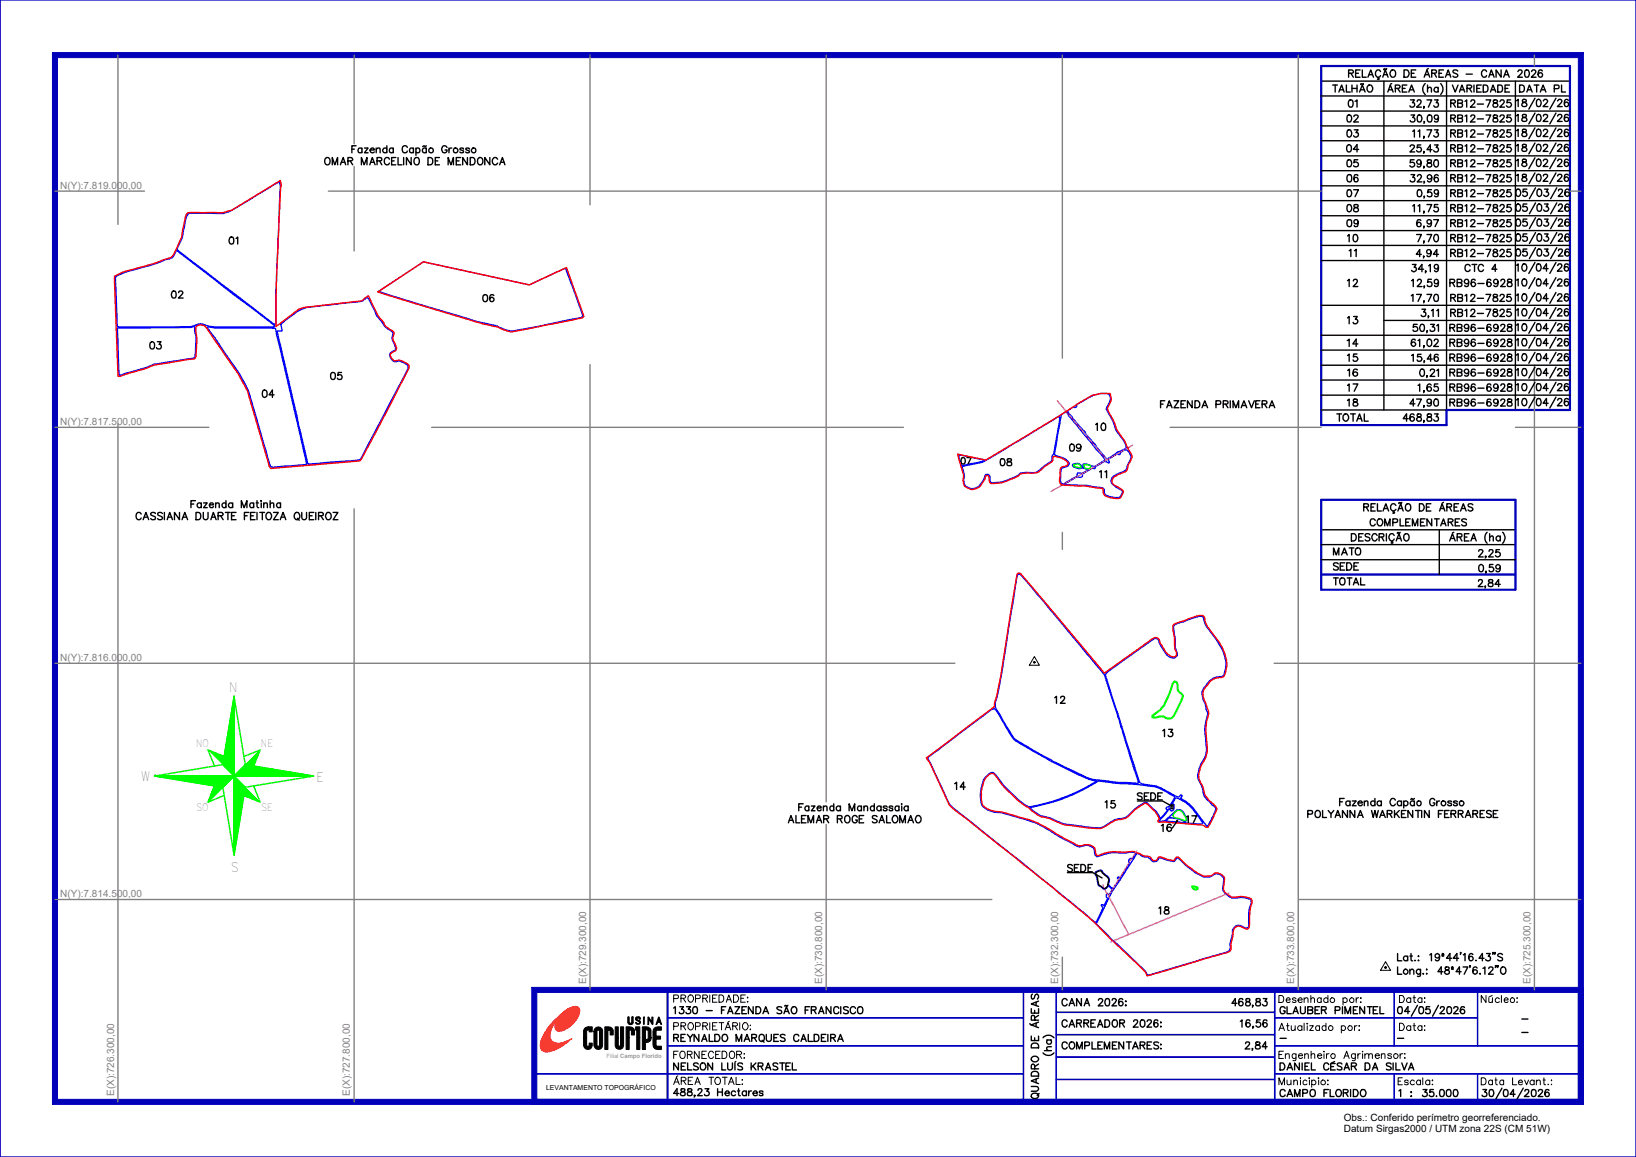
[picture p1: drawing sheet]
<svg xmlns="http://www.w3.org/2000/svg" width="297mm" height="210mm" viewBox="0 0 297 210" stroke-linecap="round" stroke-linejoin="round" font-family="sans-serif">
<!-- layer: QUADRO_DE_AREAS_COMPLEMENTARES -->
<path d="M239.9 104.3h35.2" fill="none" stroke="#0000b8" stroke-width=".4"/>
<!-- layer: 0114001330018 -->
<path d="M206.3 155l.3-.1a2.45 2.45 0 0 0 1.8 .7l.4 .3a.86 .86 0 0 0 .9 .5 .86 .86 0 0 0 .7-.7h.2l2.4 .7 .2-.1 .4-.6 .3 .1a14.4 14.4 0 0 0 4.6 3.3 1.99 1.99 0 0 0 2-.5 1.39 1.39 0 0 1 1.7 1.1l-.1 .8a1.69 1.69 0 0 0 .9 2.2l.8 .3 1.4-.1a2.73 2.73 0 0 1 1.9 .5l.1 .5a7.8 7.8 0 0 0-.5 4.1 .5 .5 0 0 1-.3 .5 .5 .5 0 0 1-.6-.2 1.23 1.23 0 0 0-1.5-.2 1.23 1.23 0 0 0-.6 1.4v.2a5.4 5.4 0 0 0-.4 2.6l-.1 .2-.6 .4-14 4.1-.4-.2-.1-.2a52.4 52.4 0 0 0-6.3-6.1l-2.7-2.8v-.2a56.5 56.5 0 0 1 5.4-9.6z" fill="none" stroke="#00f" stroke-width=".25"/>
<!-- layer: 0114001330014 -->
<path d="M168.5 137.4l11.1-8.3a.76 .76 0 0 1 .7-.4 .76 .76 0 0 1 .7 .4l2.4 4.1a4.1 4.1 0 0 0 2.3 2.1l6.3 3.5a35 35 0 0 0 6.5 2.9h.6a31.2 31.2 0 0 1-12.4 4.7l-.6-.3a24.9 24.9 0 0 1-5.3-5.4 .71 .71 0 0 0-1-.4 3.2 3.2 0 0 0-1.6 2.5 4.9 4.9 0 0 0 .3 3.6 5.1 5.1 0 0 0 3.3 1.1l.5 .2a39.2 39.2 0 0 1 6.6 2.1l4.1 2.4 1.6 .9a2.08 2.08 0 0 0 2.5 .3l.7 .1a.99 .99 0 0 1 .9 1.2l.1 .5 .4 .3a9.6 9.6 0 0 1 5-.7l.6-.1a1.26 1.26 0 0 1 1.4 .2l-.5 .8a.63 .63 0 0 0-.8 .7l.2 .3-1.7 2.7-.4-.3-.1 .2v.2l.3 .2-1 1.4a.78 .78 0 0 1-.8-.3 .78 .78 0 0 1 0-.8 1.04 1.04 0 0 0-.7-1.2l-.7-.8a.98 .98 0 0 0-1.2 .5l.4 .9 .2 1.3 1 .7 .3-.1 .4-.4h.3l.6 .5-.7 1.1-.1-.2h-.3l-.1 .5 .3 .3-.7 1.3-.3-.2-.2 .1 .4 .5-1.2 2.5-.3 .1-13.8-11.3-11.7-9.2a4 4 0 0 1-1.6-2.3l-3.3-6.9z" fill="none" stroke="#00f" stroke-width=".25"/>
<!-- layer: 0114001330015 -->
<path d="M187 146.6a34.1 34.1 0 0 0 12.4-4.8l2.9 .3 5 .4a9.9 9.9 0 0 1 5.9 2.2l-.1 .4-.9 1.3-.5 .2v.2l.3 .2-.2 .3-1.2 1.2a4.3 4.3 0 0 0-1.3-1.7l-.9-1a.42 .42 0 0 0-.7-.1 11.8 11.8 0 0 0-3 2.4l-.6 .3a5.6 5.6 0 0 0-2.8 1l-1.1 .7a12 12 0 0 1-4.3-.2 11.3 11.3 0 0 1-5.5-1.5 5.2 5.2 0 0 1-3.4-1.8z" fill="none" stroke="#00f" stroke-width=".25"/>
<!-- layer: 0114001330017 -->
<path d="M213.5 144.8a7.2 7.2 0 0 1 4.2 3.6l.7 1-.2 .2-2.9-.2a.24 .24 0 0 1-.2-.3 .24 .24 0 0 1 .3-.2l.1-.1a2.01 2.01 0 0 0-1.6-1.8 7.1 7.1 0 0 0-2.2 1.8l-.4 .2h-.9l2-2.3a.37 .37 0 0 0 .3 .5 .37 .37 0 0 0 .4-.4v-.7l-.3-.3z" fill="none" stroke="#00f" stroke-width=".25"/>
<!-- layer: 0114001330016 -->
<path d="M211.6 149h.1a1.21 1.21 0 0 1 1.5-.5l.9 .2 .9 .3v.2l-.1 .1z" fill="none" stroke="#00f" stroke-width=".25"/>
<!-- layer: 0114001330012 -->
<path d="M184.7 104.3l.2-.1h.3l14.4 17.2a3.7 3.7 0 0 1 1.3 2.3l5.8 18.3-.2 .2-3.9-.2a21.8 21.8 0 0 1-5.5-1 87.3 87.3 0 0 1-13-6.9l-2.8-4.7a2.22 2.22 0 0 1-.3-2.8l1-5.2z" fill="none" stroke="#00f" stroke-width=".25"/>
<!-- layer: 0114001330013 -->
<path d="M200.7 122.3l1.1-.8 7.6-5.5a.64 .64 0 0 1 .7 0 .64 .64 0 0 1 .3 .6l.6 1.1a2.64 2.64 0 0 0 1.7 1.7 .75 .75 0 0 0 .8-.2 .75 .75 0 0 0 .1-.9l-.3-.9v-1.6l-.3-1.9a.77 .77 0 0 1 .7-.7l.6-.2a14.1 14.1 0 0 1 3.8-1.1l.4 .2a4.8 4.8 0 0 0 1.4 2.9 9.8 9.8 0 0 1 2.7 5.3l-.4 2.1-.5 .4a2.92 2.92 0 0 0-2.8 1.7l-.4 .5a2.35 2.35 0 0 0 .2 2.5l.3 1.3a2.18 2.18 0 0 1-.1 2.1v.3a19.2 19.2 0 0 0 .1 5 5.5 5.5 0 0 1-1.1 2.7 3.3 3.3 0 0 0 .2 3.7l.2 .3a3.5 3.5 0 0 0 1.5 2.9l.2 .3a.86 .86 0 0 1 .5 1.4l-1.3 2.6a24.6 24.6 0 0 0-3.9-4.6l-1-.6 .3-.4-.3-.2a.41 .41 0 0 1-.6 .3l-2.7-1.5a5.4 5.4 0 0 0-2.4-.6l-1.3-.2-.3-.2-.2-.4-5.8-18a1.5 1.5 0 0 1-.3-1.4z" fill="none" stroke="#00f" stroke-width=".25"/>
<!-- layer: 0114001330008 -->
<path d="M174.7 84.7l.1-.1 2.2-.4a8.6 8.6 0 0 0 3.4-1.5l11.6-7h.4l-1.1 6.7a.92 .92 0 0 0-.3 1.1l-.1 .2-1.4 1a2.81 2.81 0 0 1-2.1 1.1h-1.6a1.36 1.36 0 0 0-1.2 .6l-.3 .2a10.3 10.3 0 0 1-4.1 1.1 .82 .82 0 0 1-.5-1.2l-.1-.2a.44 .44 0 0 0-.5-.2 .44 .44 0 0 0-.3 .4l-.2 .5a2.42 2.42 0 0 1-2.1 1.7 1.51 1.51 0 0 1-1.4-2.2z" fill="none" stroke="#00f" stroke-width=".25"/>
<!-- layer: 0114001330007 -->
<path d="M174.1 82.6l4.5 .9-.1 .2-.6 .2-3.2 .6a2.97 2.97 0 0 1-.6-1.9z" fill="none" stroke="#00f" stroke-width=".25"/>
<!-- layer: 0114001330009 -->
<path d="M192.8 75.2l.6-.4 .3 .1 .3 .6 6.6 7.9-.3 .3-1.1 .7a1.22 1.22 0 0 1-1.5 0l-.6-.2-.5 .1 .1 .5-.3-.1a1.03 1.03 0 0 0-1.7-.3l.1 .3 .3 .1a1.18 1.18 0 0 0 1.4 .1l1.1 .3-.2 .1a2.29 2.29 0 0 1-1.8 .6l-.1 .6-2.1 1.1a.48 .48 0 0 1-.5 .2 .48 .48 0 0 1-.3-.4v-1.6a.86 .86 0 0 1 .9-1.1l.3-.1 .2-.2 .1-.3-.1-.2a3.3 3.3 0 0 0-2.2-1.2l-.2-.1a.84 .84 0 0 1-.1-.9z" fill="none" stroke="#00f" stroke-width=".25"/>
<!-- layer: 0114001330010 -->
<path d="M193.8 74.6a2.23 2.23 0 0 1 1.5-.7l.2-.5 1.1-.6a6.1 6.1 0 0 1 4.6-1.3 1.17 1.17 0 0 1 .1 1.7l-.5 1.1a17.4 17.4 0 0 1 2 4.1l.9 1.1a2.62 2.62 0 0 1 .7 1.8 11.7 11.7 0 0 0-3.3 2l-.4-.2-.4-.5-1.6-2.1-1.6-1.7-.2-.5-2.2-2.4z" fill="none" stroke="#00f" stroke-width=".25"/>
<!-- layer: 0114001330011 -->
<path d="M193.3 87.8l1.7-1a.9 .9 0 0 1 1.1-.1 .36 .36 0 0 0 .4-.2 .36 .36 0 0 0 0-.4l1.6-1 .7-.1 .2-.4 1.2-.7a.88 .88 0 0 1 1.1 .1l.1-.1-.2-.5 1.1-.7a.91 .91 0 0 1 .9-.2l.1-.1a.52 .52 0 0 1 .5-.5 .76 .76 0 0 1 .8-.2 .76 .76 0 0 1 .5 .6l.2 .8-.6 1.2a1.41 1.41 0 0 1-1 1.4l-1 .4a1.12 1.12 0 0 0-.9 .9 1.12 1.12 0 0 0 .5 1.1l1.3 .9a.92 .92 0 0 1-.3 1.2 3.2 3.2 0 0 1-2.7-.5l-.1-.8a.54 .54 0 0 0-.7-.4l-.6-.1a26.1 26.1 0 0 0-5.4-.4h-.3z" fill="none" stroke="#00f" stroke-width=".25"/>
<!-- layer: 0114001330005 -->
<path d="M51 58.9a12.1 12.1 0 0 1 4.7-3.1l9.1-1a1.92 1.92 0 0 0 1.7-.8l.4 .1 1.5 3.2 1 1.3a4.5 4.5 0 0 0 1.9 1.7l-.1 .9a1.7 1.7 0 0 0 .4 1.3l.1 .3a.6 .6 0 0 1-.4 .9l-.2 .2a.66 .66 0 0 0-.3 1 .99 .99 0 0 0 1.5 .6l1.2 .4a.87 .87 0 0 1 .6 .7 .87 .87 0 0 1-.3 .9l-8.4 15.9a11.1 11.1 0 0 1-3.7 .4l-4.8 .4a1.07 1.07 0 0 1-1-.1l-5.6-23.8 .1-.2 .8-.1z" fill="none" stroke="#00f" stroke-width=".25"/>
<!-- layer: 0114001330004 -->
<path d="M37.7 59.4l1.8 .1h10.1a.38 .38 0 0 1 .5 .3l5.5 24.5-6.1 .5-.4-.1-3-10.3a20.5 20.5 0 0 0-4.1-8.7l-3.1-4.5-1.2-1.6z" fill="none" stroke="#00f" stroke-width=".25"/>
<!-- layer: 0114001330003 -->
<path d="M21.4 59.5l13.3-.1 .6-.1v.3a13 13 0 0 1 .1 4.8 .53 .53 0 0 1-.4 .6l-5.6 .9a6.4 6.4 0 0 0-2.9 .8l-4.8 1.4z" fill="none" stroke="#00f" stroke-width=".25"/>
<!-- layer: 0114001330002 -->
<path d="M21.2 50.1l1.6-.7 4.6-1.2 3.4-1.2a1.9 1.9 0 0 0 1.2-1.4h.2l17.7 13.5-.3 .2h-9.7a11.1 11.1 0 0 1-3.6-.5l-.4 .1a4.5 4.5 0 0 1-2.2 .4l-11.3 .1-1-.1-.4-8.5v-.4z" fill="none" stroke="#00f" stroke-width=".25"/>
<!-- layer: 0114001330001 -->
<path d="M34.1 38.9l.4-.2 6.1 .1 .2-.1a7.9 7.9 0 0 0 2.9-1.5l7-4.2 .2 .6v.9l-.8 19v5.3l-.1 .1-17.7-13.4-.1-.2 .1-.5a5.7 5.7 0 0 0 1-2.9l.5-2.4z" fill="none" stroke="#00f" stroke-width=".25"/>
<!-- layer: 0114001330 -->
<path d="M184.7 104.1l.5-.1 .2 .2 15.1 18 8.6-6.2a.86 .86 0 0 1 1-.2 .86 .86 0 0 1 .5 .8l.3 .5a2.96 2.96 0 0 0 2.1 2.1 .69 .69 0 0 0 .6-.5 .69 .69 0 0 0-.3-.7l-.1-2.1-.3-1.6 .1-.8 .4-.3 2.5-.9a5.3 5.3 0 0 1 2.4-.6 .74 .74 0 0 1 .4 1l.5 1 .7 .9a10 10 0 0 1 2.8 5.9l-.4 2a1.16 1.16 0 0 1-1.3 .5l-1 .4-.8 1a2.14 2.14 0 0 0-.5 2.8l.3 .9a2.66 2.66 0 0 1 .1 2.7l-.2 1.3 .2 2.5a4.9 4.9 0 0 1-1 4.2l-.3 1a2.87 2.87 0 0 0 .6 3l.2 .8a2.71 2.71 0 0 0 1.1 1.9 2.2 2.2 0 0 1 1.2 1.4l-1.6 3.3a.85 .85 0 0 1-.9-.4l-7-.6h-1.1l-.1-.2 .2-.4a6.2 6.2 0 0 0-2.5-2.8 10.6 10.6 0 0 0-3.3 2.5l-.3 .2-1.8 .4-2.1 1.2-.8 .3-6.2-.6-2.8-1.2a5.3 5.3 0 0 1-3.7-1.9l-.5-.3a22.4 22.4 0 0 1-6-5.9l-.3-.1a2.91 2.91 0 0 0-1.8 2.6 5.3 5.3 0 0 0 .2 3.2 6.2 6.2 0 0 0 3.7 1.3l2.7 .8a18.2 18.2 0 0 1 7.1 3.2l3.2 1.8 .8 .2a2.85 2.85 0 0 1 2.5 .2l.4 .6 .2 1 .5-.1a7.9 7.9 0 0 1 4.6-.5 3.3 3.3 0 0 1 3.1 .5l.6 .2a1.22 1.22 0 0 1 1.4 .8h.2a.88 .88 0 0 0 .9-.7h.3l2.2 .7h.2l.2-.4a.57 .57 0 0 1 .6-.2 .57 .57 0 0 1 .4 .4l.9 .8 2.2 1.7 1 .5h.8a1.24 1.24 0 0 0 1.3-.5 1.49 1.49 0 0 1 1.8 1.1l-.1 .8a1.49 1.49 0 0 0 .8 2.1l.4 .3 .7 .1a4.3 4.3 0 0 1 3.1 .3l.1 .3-.1 .7a12.8 12.8 0 0 0-.4 3.9l-.1 .3-.4 .2-.6-.2a1.15 1.15 0 0 0-1.4-.1 1.15 1.15 0 0 0-.5 1.3l-.4 1.8 .1 .7a.92 .92 0 0 1-.9 .9l-14.4 4.1-.2-.6-.3-.3-6.2-5.9a70.5 70.5 0 0 0-9.6-8.5l-19.2-15.2-.4-.5-3.5-7.6-.6-.9 12.3-9.3v-.6l.5-1.5 .6-3.2z" fill="none" stroke="#f00" stroke-width=".25"/>
<!-- layer: MATO -->
<path d="M194.9 84.4a.86 .86 0 0 1 1.4 .3l-.1 .2a1.52 1.52 0 0 1-1.3-.4zM196.9 84.3h.1a.81 .81 0 0 1 1 .4 .61 .61 0 0 1-.8 .4 .61 .61 0 0 1-.4-.7zM213 123.8l.1-.1a.44 .44 0 0 1 .6 .3l.1 .3a1.36 1.36 0 0 0 .8 1.6l.2 .4v.3l-1.3 2.7a1.39 1.39 0 0 1-1.4 1.1h-.2a1.93 1.93 0 0 0-2.1-.1l-.6-.1v-.3a5.8 5.8 0 0 0 2.8-3.4zM213.1 123.8h.3l.2 .2 .2 1.4 .9 .9-1 2.4a3 3 0 0 1-1 1.6h-.3a1.42 1.42 0 0 1-1.2-.3l-.4-.1-1.3 .3-.2-.1v-.2a5.8 5.8 0 0 0 2.8-3.3zM216.4 160.9l.9 .1 .2 .2a.59 .59 0 0 1-.7 .3 .59 .59 0 0 1-.4-.6zM216.5 160.9l.7 .2 .2 .1a.53 .53 0 0 1-.6 .2 .53 .53 0 0 1-.3-.5z" fill="none" stroke="#0f0" stroke-width=".25"/>
<!-- layer: REDE_DE_LUZ -->
<path d="M191.9 72.7l9 10.8M205.6 80.8l-14.8 8.4M206.4 154.4l-5.2 8.2M200.2 160.6l.2 .7 .8 1.3 3.7 7M223.1 162.1l-21.5 8.9" fill="none" stroke="#f0f" stroke-width=".25"/>
<!-- layer: SEDE -->
<path d="M199 158.4v-.1a.85 .85 0 0 1 1-.1 1.54 1.54 0 0 0 .9 .9l.4 .5-.1 .3a1.45 1.45 0 0 1-.6 1.4l-.3-.1-.8-.6z" fill="none" stroke="#000" stroke-width=".25"/>
<!-- layer: 0114001330006 -->
<path d="M68.8 52.9l8-5.4 19.3 4.2 6.4-3 .2 .2 3 8.2a.39 .39 0 0 1-.2 .6l-11.3 2.2a4.1 4.1 0 0 1-3.9-.7l-4.7-1.1z" fill="none" stroke="#00f" stroke-width=".25"/>
<!-- layer: MARGEM -->
<path d="M0 0h297v210h-297z" fill="none" stroke="#0000b8" stroke-width=".25"/>
<path d="M9.5 9.5h277.9l-.9 1h-276.1z" fill="none" stroke="#0000b8" stroke-width=".18"/>
<path d="M9.5 9.5h277.9l-.9 1h-276.1z" fill="#0000b8"/>
<path d="M9.5 9.5l.9 1v189l-.9 .9z" fill="none" stroke="#0000b8" stroke-width=".18"/>
<path d="M9.5 9.5l.9 1v189l-.9 .9z" fill="#0000b8"/>
<path d="M10.4 199.5h276.1l.9 .9h-277.9z" fill="none" stroke="#0000b8" stroke-width=".18"/>
<path d="M10.4 199.5h276.1l.9 .9h-277.9z" fill="#0000b8"/>
<path d="M287.4 9.5v190.9l-.9-.9v-189z" fill="none" stroke="#0000b8" stroke-width=".18"/>
<path d="M287.4 9.5v190.9l-.9-.9v-189z" fill="#0000b8"/>
<!-- layer: QUADRO_DE_AREAS_CANA_2026 -->
<path d="M239.9 12h45.1v62.4h-22.4v2.8h-22.7z" fill="none" stroke="#0000b8" stroke-width=".4"/>
<path d="M239.9 14.7h45.1M239.9 17.4h45.1M251.2 14.7v59.7M262.6 14.7v59.7h-22.7M275.1 14.7v59.7M239.9 20.2h45.1M239.9 22.9h45.1M239.9 25.5h45.1M239.9 28.3h45.1M239.9 31h45.1M239.9 33.7h45.1" fill="none" stroke="#000" stroke-width=".25"/>
<!-- layer: QUADRO_DE_AREAS_COMPLEMENTARES -->
<path d="M239.9 96.2h35.2M239.9 98.8h35.2M261.3 96.2v8.1" fill="none" stroke="#000" stroke-width=".25"/>
<path d="M239.9 90.7h35.2v16.3h-35.2z" fill="none" stroke="#0000b8" stroke-width=".4"/>
<!-- layer: MARGEM -->
<g fill="none" stroke="#0000b8" stroke-width=".18">
<path d="M96.5 179.2h190.9l-.9 .9h-189zM121.1 179.7h.1v20.3h-.1zM121.2 179.7v20.3M185.7 179.7h.1v20h-.1zM185.8 179.7v20M191.7 179.7h.1v20h-.1zM191.7 179.7v20M231.4 179.7h.1v20h-.1zM231.4 179.7v20M253.1 179.7h.1v10.1h-.1zM253.1 179.7v10.1M268.2 179.7h.1v10.1h-.1z"/>
<path d="M268.2 179.7v10.1M97 194.9h88.8v.1h-88.8zM97 194.9h88.8M121.2 189.8h64.6v.1h-64.6zM121.2 184.7h64.6v.1h-64.6zM121.2 189.8h64.6M121.2 184.8h64.6M191.7 183.7h39.7v.1h-39.7zM191.7 187.7h39.7v.2h-39.7zM191.7 191.8h39.7v.1h-39.7zM191.7 195.9h39.7v.1h-39.7zM191.7 183.7h39.7"/>
<path d="M191.7 187.8h39.7M191.7 191.9h39.7M191.7 195.9h39.7M231.4 194.9h55.6v.1h-55.6zM231.4 189.8h55.6v.1h-55.6zM231.4 184.7h36.8v.1h-36.8zM231.4 194.9h55.6M231.4 189.8h55.6M231.4 184.8h36.8M253.1 194.9h.1v5h-.1zM253.1 194.9v5M268.2 194.9h.1v5h-.1z"/>
<path d="M268.2 194.9v5"/>
</g>
<path d="M96.5 179.2h190.9l-.9 .9h-189z" fill="#0000b8"/>
<path d="M287.4 179.2v21.2l-.9-.9v-19.4z" fill="none" stroke="#0000b8" stroke-width=".18"/>
<path d="M287.4 179.2v21.2l-.9-.9v-19.4z" fill="#0000b8"/>
<path d="M96.5 200.4l1-.9h189l.9 .9z" fill="none" stroke="#0000b8" stroke-width=".18"/>
<path d="M96.5 200.4l1-.9h189l.9 .9z" fill="#0000b8"/>
<path d="M96.5 179.2l1 .9v19.4l-1 .9z" fill="none" stroke="#0000b8" stroke-width=".18"/>
<path d="M96.5 179.2l1 .9v19.4l-1 .9z" fill="#0000b8"/>
<path d="M121.1 179.7h.1v20.1h-.1zM121.2 179.7v20.1" fill="none" stroke="#0000b8" stroke-width=".18"/>
<path d="M114 184.6h.2v1a.29 .29 0 0 0 .3 .2 .29 .29 0 0 0 .2-.2v-1h.2v1a.44 .44 0 0 1-.4 .3 .44 .44 0 0 1-.5-.3zM115.5 184.7l.1-.1a.46 .46 0 0 1 .7 .4h-.2v-.2h-.4l-.2 .1 .8 .6-.8-.3-.1-.2zM115.5 184.7l.1-.1a.46 .46 0 0 1 .7 .4h-.2v-.2h-.4l-.2 .1 .1 .2 .6 .2a.42 .42 0 0 1-.3 .6 .42 .42 0 0 1-.5-.3h.1a.28 .28 0 0 0 .3 .2 .28 .28 0 0 0 .3-.3l-.6-.3-.1-.2zM116.8 184.6h.2v1.3h-.2zM117.6 184.6h.2l.5 1v-1h.2v1.3h-.1l-.6-1v1h-.2zM119.6 184.6h.1l.4 1.3h-.1l-.2-.3h-.4l-.1 .3h-.2zM119.6 184.9l.2 .5h-.3z" fill="none" stroke="#000" stroke-width=".18"/>
<g fill="#000">
<path d="M114 184.6h.2v1a.29 .29 0 0 0 .3 .2 .29 .29 0 0 0 .2-.2v-1h.2v1a.44 .44 0 0 1-.4 .3 .44 .44 0 0 1-.5-.3z" fill-rule="evenodd"/>
<path d="M115.5 184.7l.1-.1a.46 .46 0 0 1 .7 .4h-.2v-.2h-.4l-.2 .1 .8 .6-.8-.3-.1-.2z" fill-rule="evenodd"/>
<path d="M115.5 184.7l.1-.1a.46 .46 0 0 1 .7 .4h-.2v-.2h-.4l-.2 .1 .1 .2 .6 .2a.42 .42 0 0 1-.3 .6 .42 .42 0 0 1-.5-.3h.1a.28 .28 0 0 0 .3 .2 .28 .28 0 0 0 .3-.3l-.6-.3-.1-.2z" fill-rule="evenodd"/>
<path d="M116.8 184.6v1.3h.2v-1.3zM117.6 184.6v1.3h.2v-1l.6 1h.1v-1.3h-.2v1l-.5-1zM119.6 184.6l-.5 1.3h.2l.1-.3h.4l.2 .3h.1l-.4-1.3zM119.6 184.9l.2 .5h-.3z" fill-rule="evenodd"/>
</g>
<path d="M101.4 184.6l1.6-1.4-1.6 1.7z" fill="none" stroke="#ff3f00" stroke-width=".18"/>
<path d="M101.4 184.6l1.6-1.4-1.6 1.7z" fill-rule="evenodd" fill="#ff3f00"/>
<path d="M105.9 188.4h.6v1.3a.23 .23 0 0 0 .2 .2 .23 .23 0 0 0 .3-.2v-.4h.5a.82 .82 0 0 1-.9 1.1 .8 .8 0 0 1-.7-.7z" fill="none" stroke="#000" stroke-width=".18"/>
<path d="M105.9 188.4h.6v1.3a.23 .23 0 0 0 .2 .2 .23 .23 0 0 0 .3-.2v-.4h.5a.82 .82 0 0 1-.9 1.1 .8 .8 0 0 1-.7-.7z" fill-rule="evenodd" fill="#000"/>
<path d="M100.5 185.3l1.9-1.7a8.1 8.1 0 0 0-2.6 4.1 1.33 1.33 0 0 0 1.7 1.6l.8-.1 1.5-.7a7.7 7.7 0 0 1-4.7 2.5l-.2-.1a1.15 1.15 0 0 1-.8-1.7 9.2 9.2 0 0 1 2.4-3.9zM101.7 184.3l.5-.4a2.47 2.47 0 0 1 2.8-1.1 1.66 1.66 0 0 1-.2 2 4.7 4.7 0 0 1-3.3 2.4 .94 .94 0 0 1-.6-1.5l.4-.9zM102.5 183.5l-.1 .1 .6-.4z" fill="none" stroke="#ff3f00" stroke-width=".18"/>
<path d="M101.9 184.1a2.58 2.58 0 0 0-1 2.7 1.39 1.39 0 0 0 1.9-.1 4.3 4.3 0 0 0 2.4-3.5 1.1 1.1 0 0 0-1.7-.3l-.4 .2zM102.5 183.5l-.1 .1 .6-.4zM100.8 185.1a7.8 7.8 0 0 0-2.7 4.8 1.27 1.27 0 0 0 1.9 .9l.8-.2 1.5-.9 1.5-1.2-.5 .3a2.88 2.88 0 0 1-3.1 .2 2.19 2.19 0 0 1 .1-2.5l.8-1.4 1.3-1.5z" fill-rule="evenodd" fill="#ff3f00"/>
<path d="M106.2 186.5l.6-.1h.7v.9h-.5v-.4l-.4 .1-.1 1.4h-.6v-1.3zM108 186.7a.78 .78 0 0 1 .9-.3 .78 .78 0 0 1 .5 .8v2.4a.79 .79 0 0 1-.8 .9 .79 .79 0 0 1-.8-.8v-2.6zM108.4 187a.24 .24 0 0 1 .3 0 .24 .24 0 0 1 .1 .2v2.5a.23 .23 0 0 1-.2 .2 .23 .23 0 0 1-.2-.2zM109.8 186.4h.9a.71 .71 0 0 1 .6 .8v.7h-.5v-.8l-.1-.1-.3-.1v3.6h-.6zM111.7 186.4h.5v3.4l.1 .1 .3-.1v-3.4h.6v3.3a.76 .76 0 0 1-.8 .7 .76 .76 0 0 1-.7-.7zM113.7 186.4h.8a.71 .71 0 0 1 .7 .8v.7h-.6v-.8l-.2-.2h-.2v3.6h-.5zM115.4 186.4h.8v4.1h-.6v-3.5h-.2zM116.6 186.4h1a.72 .72 0 0 1 .6 .8v1.2a.82 .82 0 0 1-1 .8v1.3h-.6zM117.2 186.9h.3l.2 .2v1.4l-.2 .2h-.3zM118.7 186.7l.4-.3h1v.6h-.9l-.1 .2v.9h.8v.5h-.8v1.2l1 .1v.6h-.7a.87 .87 0 0 1-.9-.8v-2.5z" fill="none" stroke="#000" stroke-width=".18"/>
<g fill="#000">
<path d="M106.2 186.5l-.3 .6v1.3h.6l.1-1.4 .4-.1v.4h.5v-.9h-.7zM109.8 186.4v4.1h.6v-3.6l.3 .1 .1 .1v.8h.5v-.7a.79 .79 0 0 0-.7-.8zM111.7 186.4v3.3a.76 .76 0 0 0 .7 .7 .76 .76 0 0 0 .8-.7v-3.3h-.6v3.5l-.4-.1v-3.4zM113.7 186.4v4.1h.5v-3.6h.2l.2 .2v.8h.6v-.7a.79 .79 0 0 0-.8-.8zM115.4 186.4v.6h.2v3.5h.6v-4.1zM116.6 186.4v4.1h.6v-1.3a.82 .82 0 0 0 1-.8v-1.2a.79 .79 0 0 0-.8-.8zM117.2 186.9h.3l.2 .2v1.4l-.2 .2h-.3zM118.9 186.5l-.4 .7v2.5a.87 .87 0 0 0 .9 .8h.7v-.6l-1-.1v-1.2h.8v-.5h-.8v-.9l.1-.2h.9v-.6h-.7z" fill-rule="evenodd"/>
<path d="M108.2 186.5l-.4 .6v2.6a.79 .79 0 0 0 .8 .8 .79 .79 0 0 0 .8-.9v-2.4a.78 .78 0 0 0-.4-.7 .78 .78 0 0 0-.8 0zM108.4 187a.24 .24 0 0 1 .3 0 .24 .24 0 0 1 .1 .2v2.5a.23 .23 0 0 1-.2 .2 .23 .23 0 0 1-.2-.2z" fill-rule="evenodd"/>
</g>
<path d="M114 185.6v-1h.2v1M114 185.5a.44 .44 0 0 0 .5 .4 .44 .44 0 0 0 .4-.4M114.2 185.5a.3 .3 0 0 0 .5 .2v-.2M114.7 185.6v-1h.2v1" fill="none" stroke="#000" stroke-width=".25"/>
<!-- layer: SETA_NORTE -->
<g fill="none" stroke="#0f0" stroke-width=".25">
<path d="M38 136.2l2.5 2.5 2-2.1M38.2 136.3l2.3 2.3M38.4 136.3l2.1 2.2M38.8 136.5l1.7 1.8M39 136.6l1.6 1.6M39.4 136.8l1.2 1.2M39.6 136.8l1 1.1M40 137l.6 .7M40.2 137.1l.5 .5M40.4 137.2l.3 .2M40.5 138.8l2 2.1M40.6 137.3h.1"/>
<path d="M42.5 126.5h.1M42.5 131.5l-1 .9M42.5 126.6h-.1M42.5 126.7l-.1 .1M42.5 126.8l-.1 .1M42.5 127l-.1 .1M42.5 127.1l-.2 .1M42.5 127.2l-.2 .2M42.5 127.3l-.2 .3M42.5 127.5l-.2 .2M42.5 127.6l-.3 .3M42.5 127.8l-.3 .2"/>
<path d="M42.5 127.9l-.3 .3M42.5 128l-.3 .3M42.5 128.1l-.4 .4M42.5 128.3l-.4 .3M42.5 128.4l-.4 .4M42.5 128.5l-.4 .4M42.5 128.6l-.5 .5M42.5 128.8l-.5 .4M42.5 128.9l-.5 .5M42.5 129l-.5 .5M42.5 129.1l-.6 .6M42.5 129.3l-.6 .5"/>
<path d="M42.5 129.4l-.6 .6M42.5 129.5l-.6 .6M42.5 129.6l-.7 .7M42.5 129.8l-.7 .6M42.5 129.9l-.7 .7M42.5 130l-.7 .8M42.5 130.1l-.8 .8M42.5 130.3l-.8 .8M42.5 130.4l-.8 .8M42.5 130.5l-.8 .9M42.5 130.7l-.9 .8M42.5 130.8l-.9 .9"/>
<path d="M42.5 131l-.9 .8M42.5 131.1l-.9 .9M42.5 131.2l-1 .9M42.5 131.3l-1 1M42.5 131.6l-1 1M42.5 131.7l-1.1 1M42.5 131.8l-1.1 1.1M42.5 132l-1.1 1M42.5 132.1l-1.1 1.1M42.5 132.2l-1.2 1.1M42.5 132.3l-1.2 1.2M42.5 132.5l-1.2 1.1"/>
<path d="M42.5 132.6l-1.2 1.2M42.5 132.7l-1.3 1.3M42.5 132.8l-1.3 1.3M42.5 133l-1.3 1.3M42.5 133.1l-1.3 1.3M42.5 133.2l-1.4 1.4M42.5 133.3l-1.4 1.4M42.5 133.5l-1.4 1.4M42.5 133.6l-1.4 1.4M42.5 133.7l-1.5 1.5M42.5 133.9l-1.5 1.4M42.5 134l-1.5 1.5"/>
<path d="M42.5 134.1l-1.5 1.5M42.5 134.3l-1.6 1.5M42.5 134.4l-1.6 1.5M42.5 134.5l-1.6 1.6M42.5 134.6l-1.6 1.6M42.5 134.8l-1.7 1.6M42.5 134.9l-1.7 1.6M42.5 135l-1.7 1.7M42.5 135.1l-1.7 1.7M42.5 135.3l-1.7 1.7M42.5 135.4l-1.8 1.8M42.5 135.5l-1.8 1.8-2.9-1.2 1.1 2.9"/>
<path d="M42.5 135.6l-1.8 1.9M42.5 135.8l-1.8 1.8M42.5 135.9l-1.9 1.9-.8-.9M42.5 136l-1.9 1.9M42.5 136.1l-1.9 2-1.4-1.4M42.5 136.3l-1.9 1.9M42.5 136.4l-2 2-1.9-2M42.5 136.5l-2 2M42.5 136.8l-2 2M42.5 136.9l-2 2M42.5 137.1l-1.9 1.8M42.5 137.2l-1.8 1.8"/>
<path d="M42.5 137.3l-1.8 1.8M42.5 137.4l-1.7 1.7M42.5 137.6l-1.6 1.6M42.5 137.7l-1.6 1.5M42.5 137.8l-1.5 1.5M42.5 137.9l-1.5 1.5M42.5 138.1l-1.4 1.3M42.5 138.2l-1.3 1.3M42.5 138.3l-1.3 1.3M42.5 138.4l-1.2 1.2M42.5 138.6l-1.1 1.1M42.5 138.7l-1.1 1.1"/>
<path d="M42.5 138.8l-1 1M42.5 139l-1 .9M42.5 139.1l-.9 .8M42.5 139.2l-.8 .8M42.5 139.3l-.8 .8M42.5 139.5l-.7 .7M42.5 139.6l-.6 .6M42.5 139.7l-.6 .6M42.5 139.8l-.5 .6M42.5 140l-.5 .4M42.5 126.4v28.8M44.3 137.3l2.9-1.2-1.2 2.9"/>
<path d="M44.5 138.8l-6.7 6.8M44.5 138.8l-2 2.1M44.7 138.8l-2.1 2.1M44.8 138.8l-2.1 2.1M44.9 138.9l-2 2M45.1 138.9l-1.9 2M45.2 138.9l-1.9 2M45.4 138.9l-1.9 2M45.6 139l-1.8 1.9M45.7 139l-1.8 1.9M45.8 139l-1.8 1.9M45.9 139l-1.7 1.9"/>
<path d="M46 139h.1M46.1 139l-1.8 1.9M46.1 138.8l-.2 .2M46.2 139.1l-1.8 1.8M46.2 138.6l-.4 .4M46.3 139.1l-1.7 1.8M46.3 138.4l-.6 .6M46.4 139.1l-1.7 1.8M46.4 138.2l-2.7 2.7M46.5 138l-1 1M46.5 139.1l-1.7 1.8M46.6 137.8l-3.2 3.1"/>
<path d="M46.6 139.1l-1.7 1.8M46.6 137.6l-1.4 1.3M46.7 137.4l-1.6 1.5M46.8 139.2l-1.7 1.7M46.8 137.2l-1.8 1.7M46.9 139.2l-1.7 1.7M46.9 136.9l-3.9 4M47 139.2l-1.7 1.7M47 136.7l-2.2 2.1M47.1 139.2l-1.7 1.7M47.1 136.5l-2.4 2.3M47.1 136.3l-2.5 2.5"/>
<path d="M47.2 139.2l-1.6 1.7M47.3 139.2l-1.6 1.7M47.4 139.3l-1.6 1.6M47.5 139.3l-1.6 1.6M47.6 139.3l-1.5 1.6M47.7 139.3l-1.5 1.6M47.8 139.3l-1.4 1.6M47.9 139.4l-1.4 1.5M48 139.4l-1.4 1.5M48.1 139.4l-1.4 1.5M48.3 139.4l-1.4 1.5M48.4 139.4l-1.4 1.5"/>
<path d="M48.5 139.4l-1.4 1.5M48.6 139.5l-1.4 1.4M48.7 139.5l-1.3 1.4M48.8 139.5l-1.3 1.4M48.9 139.5l-1.3 1.4M49 139.5l-1.3 1.4M49.1 139.5l-1.2 1.4M49.2 139.6l-1.2 1.3M49.4 139.6l-1.3 1.3M49.5 139.6l-1.3 1.3M49.6 139.6l-1.2 1.3M49.7 139.6l-1.2 1.3"/>
<path d="M49.8 139.7l-1.2 1.2M49.9 139.7l-1.2 1.2M50 139.7l-1.1 1.2M50.1 139.7l-1.1 1.2M50.2 139.7l-1.1 1.2M50.4 139.7l-1.2 1.2M50.5 139.8l-1.1 1.1M50.6 139.8l-1.1 1.1M50.7 139.8l-1 1.1M50.8 139.8l-1 1.1M50.9 139.8l-1 1.1M51 139.8l-1 1.1"/>
<path d="M51.1 139.9l-.9 1M51.2 139.9l-.9 1M51.3 139.9l-.9 1M51.4 139.9l-.9 1M51.5 139.9l-.8 1M51.6 140l-.8 .9M51.8 140l-.9 .9M51.9 140l-.9 .9M28.1 140.9l12.4-2.1 2-12.4 2 12.4 12.4 2.1-12.4 2-2 12.3-2-12.3zM28.1 140.9h28.8M28.1 140.9h.1M28.2 140.9h.1"/>
<path d="M28.5 140.9h-.1M28.6 140.9h-.1M28.8 140.9h-.1M28.9 140.9l-.1 .1M29 140.9l-.1 .1M29.1 140.9l-.1 .1M29.3 140.9l-.2 .1M29.4 140.9l-.2 .1M29.5 140.9l-.2 .2M29.6 140.9l-.2 .2M29.8 140.9l-.3 .2M29.9 140.9l-.3 .2"/>
<path d="M30 140.9l-.3 .2M30.1 140.9l-.3 .2M30.3 140.9l-.4 .3M30.4 140.9l-.3 .3M30.6 140.9l-.4 .3M30.7 140.9l-.4 .3M30.8 140.9l-.4 .3M30.9 140.9l-.4 .3M31.1 140.9l-.5 .4M31.2 140.9l-.4 .4M31.3 140.9l-.4 .4M31.4 140.9l-.4 .4"/>
<path d="M31.6 140.9l-.5 .4M31.7 140.9l-.5 .5M31.8 140.9l-.5 .5M31.9 140.9l-.5 .5M32.1 140.9l-.6 .5M32.2 140.9l-.6 .5M32.3 140.9l-.6 .5M32.4 140.9l-.6 .6M32.6 140.9l-.7 .6M32.7 140.9l-.7 .6M32.8 140.9l-.6 .6M32.9 140.9l-.6 .6"/>
<path d="M33.1 140.9l-.7 .7M33.2 140.9l-.7 .7M33.3 140.9l-.7 .7M33.4 140.9l-.7 .7M33.6 140.9l-.8 .7M33.7 140.9l-.8 .7M33.9 140.9l-.9 .8M34 140.9l-.9 .8M34.1 140.9l-.9 .8M34.2 140.9l-.9 .8M34.4 140.9l-1 .8M34.5 140.9l-.9 .8"/>
<path d="M34.6 140.9l-.9 .9M34.7 140.9l-.9 .9M34.9 140.9l-1 .9M35 140.9l-1 .9M35.1 140.9l-1 .9M35.2 140.9l-1 1M35.4 140.9l-1 1M35.5 140.9l-1 1M35.6 140.9l-1 1M35.7 140.9l-1 1M35.9 140.9l-1.1 1M36 140.9l-1.1 1.1"/>
<path d="M36.1 140.9l-1.1 1.1M36.2 140.9l-1.1 1.1M36.4 140.9l-1.2 1.1M36.5 140.9l-1.2 1.1M36.7 140.9l-1.3 1.1M36.8 140.9l-1.3 1.2M36.9 140.9l-1.3 1.2M37.1 140.9l-1.3 1.2M37.2 140.9l-1.3 1.2M37.3 140.9l-1.3 1.2M37.4 140.9l-1.3 1.3M37.6 140.9l-1.4 1.3"/>
<path d="M37.7 140.9l-1.4 1.3M37.8 140.9l-1.4 1.3M37.9 140.9l-1.4 1.3M38.1 140.9l-1.4 1.3M38.2 140.9l-1.4 1.4M38.3 140.9l-1.4 1.4M38.4 140.9l-1.4 1.4M38.6 140.9l-1.5 1.4M38.7 140.9l-1.5 1.4M38.8 140.9l-1.5 1.4M38.9 140.9l-1.5 1.5M38.9 142.6l-1.1 3"/>
<path d="M39.1 140.9l-1.6 1.5M39.1 142.6l-.3 .3M39.2 140.9l-1.6 1.5M39.2 142.7l-.5 .4M39.3 142.7l-.6 .6M39.3 140.9l-1.6 1.5M39.4 140.9l-1.5 1.5M39.6 140.9l-1.6 1.6M39.7 140.9l-1.6 1.6M39.9 140.9l-1.7 1.6M40 140.9l-1.7 1.6M40 142.8l-1.9 2"/>
<path d="M40.1 140.9l-1.7 1.6M40.2 140.9l-1.7 1.6M40.4 140.9l-1.8 1.7M40.5 140.9l-1.8 1.7M40.6 140.9l-1.8 1.7M40.7 140.9l-1.8 1.8M40.7 144.4l-2.9 1.2M40.9 140.9l-1.9 1.7M41 140.9l-1.9 1.8M41.1 140.9l-1.9 1.8M41.2 140.9l-2.6 2.6M41.4 140.9l-2.9 2.8"/>
<path d="M41.5 140.9l-3.1 3M41.6 140.9l-3.3 3.2M41.7 140.9l-3.4 3.4M41.9 140.9l-3.7 3.6M42 140.9l-1.9 1.9M42.1 140.9l-4.1 4.1M42.2 140.9l-4.3 4.3M42.4 140.9l-4.6 4.5M42.5 155.1h.1M42.5 140.9h.1M42.5 145.2l2-2 2.1 2.1M42.5 140.1l-.4 .4"/>
<path d="M42.5 140.3l-.3 .3M42.5 140.4l-.3 .2M42.5 140.5l-.2 .2M42.5 140.6l-.1 .1M42.5 140.8h-.1M42.5 140.9l2 2M42.5 155h.1M42.5 154.8v.1M42.5 140.9v.1M42.6 154.7l-.1 .1M42.6 154.5l-.1 .1M42.6 154.4l-.1 .1"/>
<path d="M42.6 154.2l-.1 .2M42.6 141l-.1 .1M42.7 154.1l-.2 .1M42.7 153.9l-.2 .2M42.7 141.1l-.2 .2M42.7 153.8l-.2 .2M42.7 153.6l-.2 .3M42.7 141.1l-.2 .3M42.8 153.5l-.3 .2M42.8 153.3l-.3 .3M42.8 141.2l-.3 .3M42.8 153.2l-.3 .3"/>
<path d="M42.8 153l-.3 .4M42.9 152.9l-.4 .3M42.9 152.7l-.4 .4M42.9 141.2l-.4 .4M42.9 152.5l-.4 .5M42.9 152.4l-.4 .5M42.9 141.3l-.4 .5M43 152.2l-.5 .5M43 152.1l-.5 .5M43 141.4l-.5 .5M43.1 151.9l-.6 .5M43.1 151.8l-.6 .5"/>
<path d="M43.1 141.4l-.6 .6M43.1 151.6l-.6 .6M43.1 151.5l-.6 .6M43.2 151.3l-.7 .6M43.2 151.2l-.7 .6M43.2 141.5l-.7 .6M43.2 151l-.7 .7M43.2 150.9l-.7 .7M43.2 141.6l-.7 .7M43.3 150.7l-.8 .7M43.3 150.6l-.8 .7M43.3 141.6l-.8 .8"/>
<path d="M43.3 150.4l-.8 .8M43.3 150.2l-.8 .9M43.3 141.7l-.8 .8M43.4 150.1l-.9 .8M43.4 149.9l-.9 .9M43.4 149.8l-.9 .9M43.4 149.6l-.9 1M43.4 141.7l-.9 .9M43.5 149.4l-1 1M43.5 149.3l-1 1M43.5 141.8l-1 1M43.5 149.1l-1 1.1"/>
<path d="M43.5 149l-1 1.1M43.5 141.9l-1 1M43.6 148.8l-1.1 1.1M43.6 148.7l-1.1 1.1M43.6 141.9l-1.1 1.1M43.6 148.5l-1.1 1.1M43.6 148.4l-1.1 1.1M43.7 148.2l-1.2 1.2M43.7 148.1l-1.2 1.2M43.7 142l-1.2 1.1M43.7 147.9l-1.2 1.2M43.7 147.8l-1.2 1.2"/>
<path d="M43.7 142.1l-1.2 1.2M43.8 147.6l-1.3 1.3M43.8 147.5l-1.3 1.3M43.8 147.3l-1.3 1.3M43.8 142.1l-1.3 1.3M43.8 147.2l-1.3 1.3M43.8 147l-1.3 1.4M43.8 142.2l-1.3 1.4M43.9 146.9l-1.4 1.4M43.9 146.7l-1.4 1.4M43.9 146.6l-1.4 1.4M43.9 146.4l-1.4 1.5"/>
<path d="M43.9 142.2l-1.4 1.5M44 146.2l-1.5 1.6M44 146.1l-1.5 1.5M44 142.3l-1.5 1.5M44 145.9l-1.5 1.6M44 145.8l-1.5 1.6M44 142.4l-1.5 1.5M44.1 145.6l-1.6 1.7M44.1 145.5l-1.6 1.6M44.1 142.4l-1.6 1.7M44.1 145.3l-1.6 1.7M44.1 145.2l-1.6 1.7"/>
<path d="M44.2 145l-1.7 1.8M44.2 144.9l-1.7 1.7M44.2 142.5l-1.7 1.7M44.2 144.7l-1.7 1.7M44.2 144.6l-1.7 1.7M44.2 142.6l-1.7 1.7M44.3 144.4l-1.8 1.8M44.3 144.3l-1.8 1.8M44.3 142.6l-1.8 1.8M44.3 144.1l-1.8 1.8M44.3 144l-1.8 1.8M44.3 142.7l-1.8 1.9"/>
<path d="M44.3 144.3l.2 .2M44.3 144.2l.4 .4M44.3 144.1l.6 .6M44.4 143.7l-1.9 1.9M44.4 143.9l.7 .8M44.4 143.7l1.2 1.2M44.4 143.4l-1.9 1.9M44.4 142.7l-1.9 2M44.4 143.6l1.4 1.4M44.4 143.4l1.8 1.7M44.5 143l-2 2.1M44.5 142.8l-2 2"/>
<path d="M44.5 143.3l1.9 1.9M44.5 143.1l2.3 2.3M44.5 142.9l-2 2M44.5 143l2.5 2.5M45.3 144.8l-.9-1-1.9 1.9M46 145.1l-1.6-1.6-1.9 1.9M46 142.6l1.2 3-2.9-1.2M52 140l-.8 .9M52.1 140l-.8 .9M52.2 140l-.8 .9M52.3 140.1l-.8 .8M52.4 140.1l-.7 .8"/>
<path d="M52.6 140.1l-.8 .8M52.7 140.2l-.8 .7M52.8 140.2l-.8 .7M52.9 140.2l-.7 .7M53 140.2l-.7 .7M53.1 140.2l-.7 .7M53.2 140.3l-.6 .6M53.3 140.3l-.6 .6M53.4 140.3l-.5 .6M53.5 140.3l-.5 .6M53.6 140.3l-.5 .6M53.7 140.3l-.5 .6"/>
<path d="M53.8 140.4l-.4 .5M54 140.4l-.5 .5M54.1 140.4l-.5 .5M54.2 140.4l-.5 .5M54.3 140.4l-.4 .5M54.4 140.4l-.4 .5M54.5 140.5l-.4 .4M54.6 140.5l-.4 .4M54.7 140.5l-.3 .4M54.8 140.5l-.3 .4M54.9 140.5l-.3 .4M55 140.6l-.3 .3"/>
<path d="M55.1 140.6l-.2 .3M55.2 140.6l-.2 .3M55.4 140.6l-.3 .3M55.5 140.6l-.3 .3M55.6 140.6l-.2 .3M55.7 140.7l-.2 .2M55.8 140.7l-.2 .2M55.9 140.7l-.1 .2M56.1 140.7l-.2 .2M56.2 140.7l-.2 .2M56.3 140.7l-.1 .2M56.4 140.8l-.1 .1"/>
<path d="M56.5 140.8l-.1 .1M56.6 140.8l-.1 .1M56.7 140.8v.1M56.8 140.8v.1"/>
</g>
<!-- layer: TEXTO -->
<g fill="none" stroke="#000" stroke-width=".18">
<path d="M187.8 119.2l.9 1.5h-1.8zM187.7 120.1l.1 .1h-.2zM187.7 120.1h.1v.1zM187.7 120.3l.1-.1v.1zM187.8 120.1h.1l-.1 .1zM187.8 120.2h.1zM187.8 120.2l.1 .1h-.1zM187.9 120.1v.1h-.1zM251.4 175.5l.1 .1h-.1zM251.4 175.5h.1v.1zM251.5 174.5l.9 1.6h-1.8zM251.5 175.5h.1l-.1 .1z"/>
<path d="M251.5 175.6l.1-.1 .1 .1zM251.5 175.6h.2l-.1 .1zM251.5 175.6l.1 .1zM251.5 175.6l-.1 .1z"/>
</g>
<g fill="#000">
<path d="M187.7 120.1l.1 .1h-.2zM187.7 120.1h.1v.1zM187.8 120.1h.1l-.1 .1zM187.9 120.1v.1h-.1zM187.8 120.2h.1zM187.8 120.2l.1 .1h-.1zM187.7 120.3l.1-.1v.1zM187.6 120.2h.2zM251.4 175.5l.1 .1h-.1zM251.4 175.5h.1v.1zM251.5 175.5h.1l-.1 .1zM251.5 175.6l.1-.1 .1 .1z"/>
<path d="M251.5 175.6h.2l-.1 .1zM251.5 175.6l.1 .1zM251.5 175.6l-.1 .1zM251.4 175.6h.1l-.1 .1z"/>
</g>
<!-- layer: MALHA -->
<g fill="none" stroke="#808080" stroke-width=".25">
<path d="M21.4 10v30.7M64.3 10v16.1M107.1 10v27.2M150 10v135.5M192.9 10v55M235.7 10v169.7M278.6 10v2M10 34.7h16.2M59.6 34.7h180.3M64.3 30.2v15.4M285 34.7h2M10 77.6h27.9"/>
<path d="M21.4 76.9v123.1M78.4 77.6h85.6M107.1 66.2v113.5M212.4 77.6h27.5M275.1 77.6h11.9M278.6 66.3v113.4M64.3 92.3v107.7M192.9 96.6v3.1M10 120.4h163.4M231.3 120.4h55.7M150 149.6v30.1M10 163.3h170.1"/>
<path d="M192.9 173.7v6M235.9 163.3h51.1"/>
</g>
<!-- layer: QUADRO_DE_AREAS_CANA_2026 -->
<path d="M239.9 36.4h45.1M239.9 39.2h45.1M239.9 41.9h45.1M239.9 44.5h45.1M239.9 47.3h45.1M239.9 55.4h45.1M251.2 58.2h33.8M239.9 60.9h45.1M239.9 63.5h45.1M239.9 66.3h45.1M239.9 69h45.1M239.9 71.7h45.1" fill="none" stroke="#000" stroke-width=".25"/>
<!-- layer: MATO -->
<path d="M213.1 147.7l.2-.2a.83 .83 0 0 1 1.5 .1l.6 1-.2 .3-2.2-.6z" fill="none" stroke="#0f0" stroke-width=".25"/>
<!-- layer: QUADRO_DE_AREAS_COMPLEMENTARES -->
<path d="M239.9 101.6h35.2" fill="none" stroke="#000" stroke-width=".25"/>
<!-- layer: SEDE -->
<path d="M212.6 146.1h.4l-.1 .7h-.3z" fill="none" stroke="#000" stroke-width=".25"/>
<!-- layer: TEXTO -->
<path d="M213.6 149.2l.2-.3-1 1.4" fill="none" stroke="#000" stroke-width=".25"/>
<!-- layer: 0114001330 -->
<path d="M20.8 50.1l1.7-.8a52.2 52.2 0 0 0 7.2-2.2l.8-.2a1.85 1.85 0 0 0 1.3-1.3l.4-.9a6.9 6.9 0 0 0 1-3.4l.5-1.9 .4-.7 4.7-.1a5.8 5.8 0 0 0 3.3-.5l8.8-5.3a2.03 2.03 0 0 1 0 1.6l-.7 16.8-.1 8.1 4.1-3.2 .9-.3 10.6-1.2 1.2-.9a15.4 15.4 0 0 0 2.8 4.9 3.4 3.4 0 0 0 1.7 1.5l.1 .3-.1 .5a1.02 1.02 0 0 0 .3 1.3l.1 .4a.7 .7 0 0 1-.3 1.2l-.6 .4a1.18 1.18 0 0 0 .8 1.3 2.54 2.54 0 0 1 2.5 .8 1.55 1.55 0 0 1-.4 1.3l-6.7 13-1.6 2.9-.2 .2-16.1 1.3-.3-.3-4-13.7a33.1 33.1 0 0 0-3.7-6l-3.8-5.6-.3-.3-.4-.1a.8 .8 0 0 0-1.2 .9 13.7 13.7 0 0 1 0 5.1l-.4 .2-4.9 .7a11.7 11.7 0 0 0-4.4 1.2l-3.2 .9a1.25 1.25 0 0 1-1.2 .3zM68.6 53l8.2-5.5 19.3 4.2 6.7-3.1 3.1 8.9-.2 .2-12 2.4a2.72 2.72 0 0 1-2.3-.3l-1.2-.5-1.4-.3a27 27 0 0 1-5.3-1.5zM173.9 82.4l5 1.1 13.4-8 3.7-2.4a7.3 7.3 0 0 1 5.5-1.7 2.37 2.37 0 0 1-.4 2.5l-.1 .3 .1 .3 1.3 2.4a4.7 4.7 0 0 0 1.3 2.4l.5 .8 1.3 2.7-.8 1.8a1.09 1.09 0 0 1-.5 1l-2 1-.1 .2a.81 .81 0 0 0 .2 1.3l1.6 .9a1.81 1.81 0 0 1-.7 1.5 4.3 4.3 0 0 1-2.7-.6l-.3-1.3h-.3a33.9 33.9 0 0 0-6.7-.5 1.08 1.08 0 0 1-.7-1.7v-.8a.77 .77 0 0 1 .9-1l.4-.2a.45 .45 0 0 0-.1-.6 4.2 4.2 0 0 0-2.5-.9 1.07 1.07 0 0 1-.7 1.2l-1.1 .8a2.42 2.42 0 0 1-2.8 .9l-.5 .1a1.55 1.55 0 0 0-1.4 .6l-.4 .2a8.7 8.7 0 0 1-4.4 1.1l-.2-.3-.1-.4a.56 .56 0 0 0-.5-.8l-.2 .1a4 4 0 0 1-1.4 2.2 1.92 1.92 0 0 1-2.5-.5l-.2-.9a4.9 4.9 0 0 0-.4-2.8z" fill="none" stroke="#f00" stroke-width=".25"/>
<!-- layer: 0 -->
<path d="M193.8 158.4h4.6l1.7 1M206.5 145.4h4.5l1.8 .9" fill="none" stroke="#000" stroke-width=".25"/>
<g font-size="2.4">
<text x="41.6" y="125.6">N</text>
<text x="25.6" y="141.7">W</text>
<text x="57.5" y="141.9">E</text>
<text x="41.9" y="158.3">S</text>
</g>
<g font-size="1.9">
<text x="35.6" y="135.6">NO</text>
<text x="47.4" y="135.5">NE</text>
<text x="35.6" y="147.2">SO</text>
<text x="47.4" y="147.3">SE</text>
</g>
<g font-size="1.8">
<text x="241.9" y="16.7">TALHÃO</text>
<text x="244.8" y="14">RELAÇÃO DE ÁREAS - CANA 2026</text>
<text x="251.9" y="16.7">ÁREA (ha)</text>
<text x="263.7" y="16.7">VARIEDADE</text>
<text x="275.9" y="16.7">DATA PL</text>
<text x="244.5" y="22.1">02</text>
<text x="244.8" y="19.4">01</text>
<text x="256" y="19.4">32,73</text>
<text x="256" y="22.1">30,09</text>
<text x="263.4" y="19.4">RB12-7825</text>
<text x="263.4" y="22.1">RB12-7825</text>
<text x="275.3" y="19.3">18/02/26</text>
<text x="275.3" y="22">18/02/26</text>
<text x="59" y="29.9">OMAR MARCELINO DE MENDONCA</text>
<text x="63.9" y="27.7">Fazenda Capão Grosso</text>
<text x="244.5" y="27.6">04</text>
<text x="244.5" y="24.9">03</text>
<text x="256" y="27.6">25,43</text>
<text x="256.5" y="24.9">11,73</text>
<text x="263.4" y="24.9">RB12-7825</text>
<text x="263.4" y="27.6">RB12-7825</text>
<text x="275.3" y="24.8">18/02/26</text>
<text x="275.3" y="27.5">18/02/26</text>
<text x="244.5" y="30.3">05</text>
<text x="244.5" y="33">06</text>
<text x="244.5" y="35.7">07</text>
<text x="256" y="30.3">59,80</text>
<text x="256" y="33">32,96</text>
<text x="257.3" y="35.7">0,59</text>
<text x="263.4" y="30.3">RB12-7825</text>
<text x="263.4" y="33">RB12-7825</text>
<text x="263.4" y="35.7">RB12-7825</text>
<text x="275.2" y="35.7">05/03/26</text>
<text x="275.3" y="30.2">18/02/26</text>
<text x="275.3" y="32.9">18/02/26</text>
<text x="244.5" y="38.4">08</text>
<text x="244.5" y="41.1">09</text>
<text x="256.5" y="38.4">11,75</text>
<text x="257.2" y="41.1">6,97</text>
<text x="263.4" y="38.4">RB12-7825</text>
<text x="263.4" y="41.1">RB12-7825</text>
<text x="275.2" y="38.3">05/03/26</text>
<text x="275.2" y="41">05/03/26</text>
<text x="41.6" y="44.3">01</text>
<text x="244.6" y="43.9">10</text>
<text x="244.9" y="46.6">11</text>
<text x="257.1" y="46.6">4,94</text>
<text x="257.2" y="43.9">7,70</text>
<text x="263.4" y="43.9">RB12-7825</text>
<text x="263.4" y="46.6">RB12-7825</text>
<text x="275.2" y="43.8">05/03/26</text>
<text x="275.2" y="46.5">05/03/26</text>
<text x="244.6" y="52">12</text>
<text x="256.3" y="49.3">34,19</text>
<text x="256.3" y="52">12,59</text>
<text x="263.2" y="52">RB96-6928</text>
<text x="266" y="49.3">CTC 4</text>
<text x="275.3" y="49.2">10/04/26</text>
<text x="275.3" y="51.9">10/04/26</text>
<text x="31.1" y="54.1">02</text>
<text x="87.7" y="54.8">06</text>
<text x="244.6" y="58.8">13</text>
<text x="256.2" y="54.7">17,70</text>
<text x="258" y="57.4">3,11</text>
<text x="263.4" y="54.7">RB12-7825</text>
<text x="263.4" y="57.4">RB12-7825</text>
<text x="275.3" y="54.7">10/04/26</text>
<text x="275.3" y="57.3">10/04/26</text>
<text x="27.2" y="63.3">03</text>
<text x="244.6" y="62.9">14</text>
<text x="244.6" y="65.6">15</text>
<text x="256.2" y="62.9">61,02</text>
<text x="256.3" y="65.6">15,46</text>
<text x="256.5" y="60.1">50,31</text>
<text x="263.2" y="60.1">RB96-6928</text>
<text x="263.2" y="62.9">RB96-6928</text>
<text x="263.2" y="65.6">RB96-6928</text>
<text x="275.3" y="60">10/04/26</text>
<text x="275.3" y="62.8">10/04/26</text>
<text x="275.3" y="65.5">10/04/26</text>
<text x="60" y="68.9">05</text>
<text x="244.6" y="71">17</text>
<text x="244.7" y="68.3">16</text>
<text x="257.4" y="71">1,65</text>
<text x="257.7" y="68.3">0,21</text>
<text x="263.2" y="68.3">RB96-6928</text>
<text x="263.2" y="71">RB96-6928</text>
<text x="275.3" y="68.2">10/04/26</text>
<text x="275.3" y="70.9">10/04/26</text>
<text x="47.6" y="72.1">04</text>
<text x="210.7" y="74">FAZENDA PRIMAVERA</text>
<text x="242.7" y="76.4">TOTAL</text>
<text x="244.6" y="73.7">18</text>
<text x="254.7" y="76.4">468,83</text>
<text x="256" y="73.7">47,90</text>
<text x="263.2" y="73.7">RB96-6928</text>
<text x="275.3" y="73.7">10/04/26</text>
<text x="194.2" y="81.9">09</text>
<text x="198.9" y="78.1">10</text>
<text x="181.6" y="84.5">08</text>
<text x="199.6" y="86.7">11</text>
<text x="24.7" y="94.3">CASSIANA DUARTE FEITOZA QUEIROZ</text>
<text x="34.7" y="92.1">Fazenda Matinha</text>
<text x="247.6" y="92.8">RELAÇÃO DE ÁREAS</text>
<text x="248.7" y="95.4">COMPLEMENTARES</text>
<text x="242.1" y="100.7">MATO</text>
<text x="245.3" y="98.2">DESCRIÇÃO</text>
<text x="263.2" y="98.2">ÁREA (ha)</text>
<text x="268.4" y="101.1">2,25</text>
<text x="242.1" y="106.2">TOTAL</text>
<text x="242.1" y="103.5">SEDE</text>
<text x="268.3" y="106.5">2,84</text>
<text x="268.5" y="103.8">0,59</text>
<text x="191.5" y="127.7">12</text>
<text x="211.1" y="133.7">13</text>
<text x="173.3" y="143.3">14</text>
<text x="143.1" y="149.3">ALEMAR ROGE SALOMAO</text>
<text x="145" y="147.2">Fazenda Mandassaia</text>
<text x="200.6" y="146.7">15</text>
<text x="206.5" y="145.2">SEDE</text>
<text x="215.4" y="149.3">17</text>
<text x="237.4" y="148.4">POLYANNA WARKENTIN FERRARESE</text>
<text x="243.2" y="146.2">Fazenda Capão Grosso</text>
<text x="210.8" y="150.9">16</text>
<text x="193.8" y="158.2">SEDE</text>
<text x="210.4" y="165.9">18</text>
<text x="253.7" y="174.4">Lat.: 19º44'16.43&quot;S</text>
<text x="253.7" y="176.8">Long.: 48º47'6.12&quot;O</text>
<text x="122.3" y="184">1330 - FAZENDA SÃO FRANCISCO</text>
<text x="122.3" y="181.9">PROPRIEDADE:</text>
<text x="192.8" y="182.6">CANA 2026:</text>
<text x="223.6" y="182.6">468,83</text>
<text x="232.2" y="182">Desenhado por:</text>
<text x="232.4" y="184">GLAUBER PIMENTEL</text>
<text x="253.7" y="184">04/05/2026</text>
<text x="254.1" y="182">Data:</text>
<text x="268.9" y="182">Núcleo:</text>
<text x="276.3" y="185.5">-</text>
<text x="122.3" y="189">REYNALDO MARQUES CALDEIRA</text>
<text x="122.3" y="186.9">PROPRIETÁRIO:</text>
<text x="190.9" y="191.6" transform="rotate(-90 190.9 191.6)">(ha)</text>
<text x="192.8" y="186.4">CARREADOR 2026:</text>
<text x="192.8" y="190.4">COMPLEMENTARES:</text>
<text x="225.2" y="186.4">16,56</text>
<text x="226" y="190.4">2,84</text>
<text x="232.2" y="187">Atualizado por:</text>
<text x="232.4" y="189">-</text>
<text x="253.7" y="189">-</text>
<text x="254.1" y="187">Data:</text>
<text x="276.3" y="188">-</text>
<text x="122.3" y="194.2">NELSON LUÍS KRASTEL</text>
<text x="122.3" y="192.1">FORNECEDOR:</text>
<text x="122.3" y="196.8">ÁREA TOTAL:</text>
<text x="232.2" y="192.1">Engenheiro Agrimensor:</text>
<text x="232.2" y="196.9">Municipio:</text>
<text x="232.4" y="194.2">DANIEL CÉSAR DA SILVA</text>
<text x="253.8" y="196.9">Escala:</text>
<text x="268.9" y="196.9">Data Levant.:</text>
<text x="122.3" y="198.9">488,23 Hectares</text>
<text x="188.5" y="199.4" transform="rotate(-90 188.5 199.4)">QUADRO DE ÁREAS</text>
<text x="232.4" y="199">CAMPO FLORIDO</text>
<text x="244" y="203.4">Obs.: Conferido perímetro georreferenciado.</text>
<text x="254" y="199">1 : 35.000</text>
<text x="269.1" y="199">30/04/2026</text>
<text x="244" y="205.5">Datum Sirgas2000 / UTM zona 22S (CM 51W)</text>
</g>
<g font-size="1.8" fill="#808080">
<text x="10.9" y="34.2">N(Y):7.819.000,00</text>
<text x="10.9" y="77.1">N(Y):7.817.500,00</text>
<text x="10.9" y="119.9">N(Y):7.816.000,00</text>
<text x="10.9" y="162.8">N(Y):7.814.500,00</text>
<text x="106.4" y="178.6" transform="rotate(-90 106.4 178.6)">E(X):729.300,00</text>
<text x="149.3" y="178.6" transform="rotate(-90 149.3 178.6)">E(X):730.800,00</text>
<text x="192.1" y="178.6" transform="rotate(-90 192.1 178.6)">E(X):732.300,00</text>
<text x="235" y="178.6" transform="rotate(-90 235 178.6)">E(X):733.800,00</text>
<text x="277.8" y="178.6" transform="rotate(-90 277.8 178.6)">E(X):725.300,00</text>
<text x="20.7" y="198.9" transform="rotate(-90 20.7 198.9)">E(X):726.300,00</text>
<text x="63.5" y="198.9" transform="rotate(-90 63.5 198.9)">E(X):727.800,00</text>
</g>
<text font-size="1.6" x="174.5" y="84.2">07</text>
<text font-size="1.3" x="99.1" y="197.8">LEVANTAMENTO TOPOGRÁFICO</text>
<text font-size="1.1" fill="#989898" x="110.1" y="192.1">Filial Campo Florido</text>
</svg>
